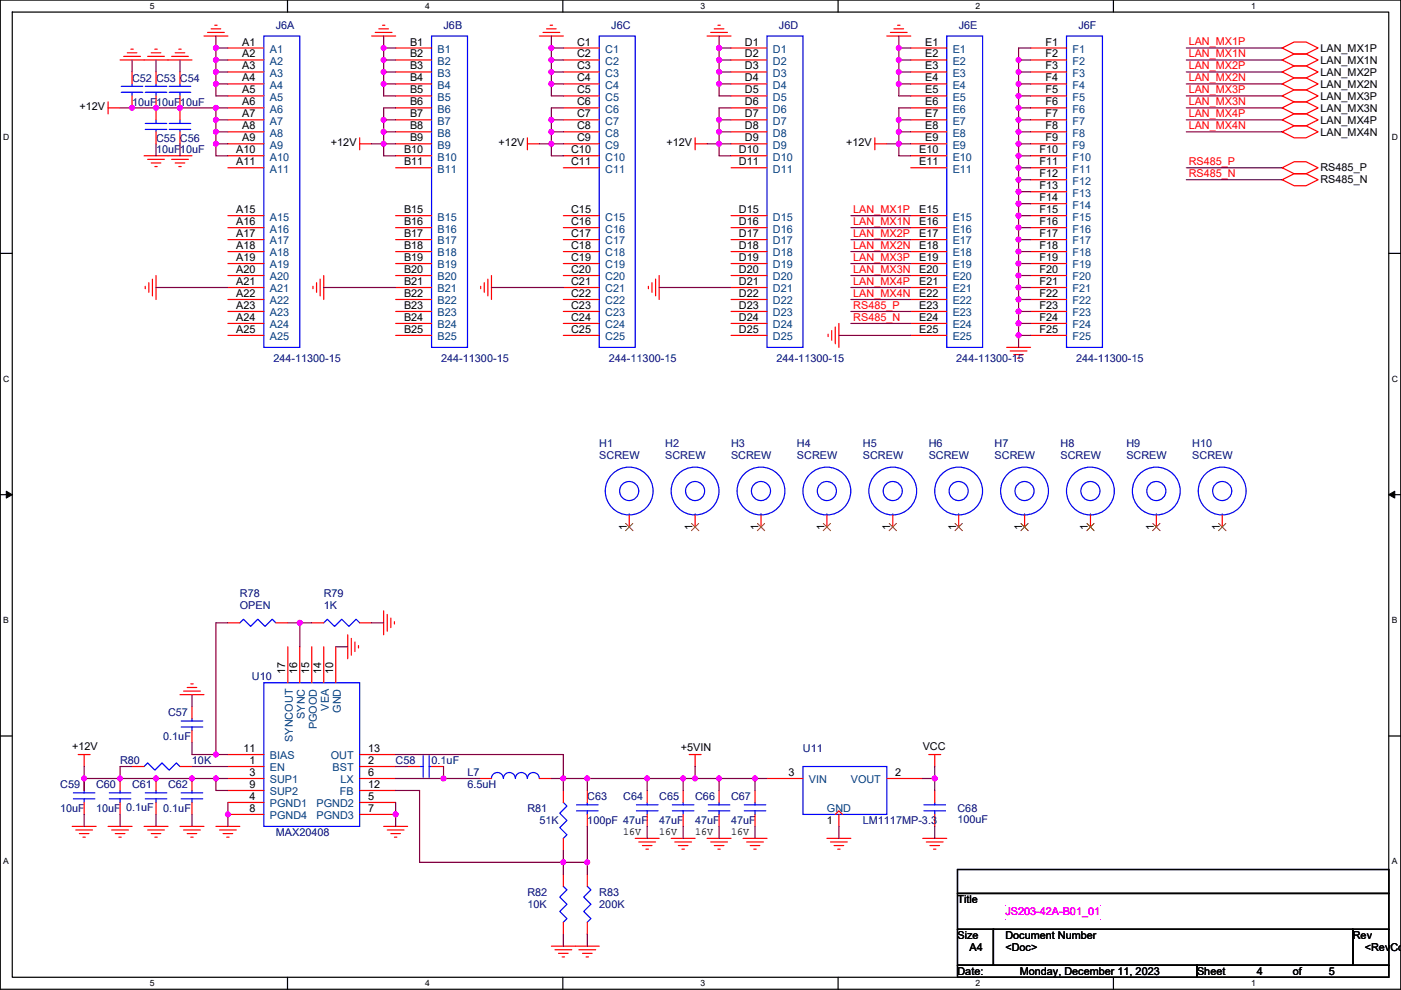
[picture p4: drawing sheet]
<svg xmlns="http://www.w3.org/2000/svg" width="297mm" height="210mm" viewBox="0 0 297 210" stroke-linecap="round" stroke-linejoin="round" font-family="sans-serif">
<path d="M.1 0h296.9v209.8h-296.9zM2.6 2.6h291.8v204.7h-291.8z" fill="none" stroke="#000" stroke-width=".25"/>
<g fill="#fff">
<path d="M31.8 .3h1v2h-1z"/>
<path d="M31.8 207.5h1v2.1h-1z"/>
</g>
<path d="M61 0v2.6M61 207.3v2.5" fill="none" stroke="#000" stroke-width=".25"/>
<g fill="#fff">
<path d="M90.1 .3h1v2h-1z"/>
<path d="M90.1 207.5h1v2.1h-1z"/>
</g>
<path d="M119.3 0v2.6M119.3 207.3v2.5" fill="none" stroke="#000" stroke-width=".25"/>
<g fill="#fff">
<path d="M148.5 .3h1v2h-1z"/>
<path d="M148.5 207.5h1v2.1h-1z"/>
</g>
<path d="M177.7 0v2.6M177.7 207.3v2.5" fill="none" stroke="#000" stroke-width=".25"/>
<g fill="#fff">
<path d="M206.9 .3h1v2h-1z"/>
<path d="M206.9 207.5h1v2.1h-1z"/>
</g>
<path d="M236.1 0v2.6M236.1 207.3v2.5" fill="none" stroke="#000" stroke-width=".25"/>
<g fill="#fff">
<path d="M265.2 .3h1v2h-1z"/>
<path d="M265.2 207.5h1v2.1h-1z"/>
<path d="M.7 28.2h1.3v2h-1.3z"/>
<path d="M295.1 28.2h1.3v2h-1.3z"/>
<path d="M.7 79.3h1.3v2.1h-1.3z"/>
<path d="M295.1 79.3h1.3v2.1h-1.3z"/>
</g>
<path d="M.1 53.7h2.5M294.4 53.7h2.6" fill="none" stroke="#000" stroke-width=".25"/>
<g fill="#fff">
<path d="M.7 130.5h1.2v2h-1.2z"/>
<path d="M295.1 130.5h1.2v2h-1.2z"/>
</g>
<path d="M.1 104.9h2.5M294.4 104.9h2.6" fill="none" stroke="#000" stroke-width=".25"/>
<path d="M1.3 104.2l1.3 .7-1.3 .7zM294.4 104.9l1.3-.7v1.4z" fill="#000" stroke="#000" stroke-width=".21"/>
<g fill="#fff">
<path d="M.7 181.7h1.2v2h-1.2z"/>
<path d="M295.1 181.7h1.2v2h-1.2z"/>
</g>
<path d="M.1 156.1h2.5M294.4 156.1h2.6M203 184.4h91.4v5.1h-91.4zM203 189.5h91.4v7.6h-91.4zM203 197.1h7.6v7.6h-7.6zM210.6 197.1h76.2v7.6h-76.2zM286.8 197.1h7.6v7.6h-7.6zM203 204.7h50.8v2.6h-50.8zM253.8 204.7h40.6v2.6h-40.6z" fill="none" stroke="#000" stroke-width=".25"/>
<g fill="none" stroke="#f00" stroke-width=".25">
<path d="M25.5 12.7h15.2M26.2 12h3.6M27 11.2h2M27.7 10.4h.6M31.3 12h3.6M32.1 11.2h2M32.8 10.4h.5M36.4 12h3.5M37.1 11.2h2.1M37.9 10.4h.5M43.2 7.6h5.1M44 6.9h3.6"/>
<path d="M44.8 6.1h2M45.5 5.4h.5M78.8 7.6h5.1M79.6 6.9h3.5M80.3 6.1h2.1M81.1 5.4h.5M114.4 7.6h5M115.1 6.9h3.6M115.9 6.1h2M116.6 5.4h.6M149.9 7.6h5.1M150.7 6.9h3.5"/>
<path d="M151.4 6.1h2.1M152.2 5.4h.5M188 7.6h5.1M188.8 6.9h3.5M189.5 6.1h2.1M190.3 5.4h.5M271.8 10.2l2.6-1.3h2.5l2.6 1.3-2.6 1.3h-2.5zM271.8 12.7l2.6-1.2h2.5l2.6 1.2-2.6 1.3h-2.5zM271.8 15.3l2.6-1.3h2.5l2.6 1.3-2.6 1.2h-2.5zM271.8 17.8l2.6-1.3h2.5l2.6 1.3-2.6 1.3h-2.5zM22.9 22.9h2.6M22.9 21.6v2.6"/>
<path d="M30.5 33h10.2M31.3 33.8h3.6M32.1 34.6h2M32.8 35.3h.5M36.4 33.8h3.5M37.1 34.6h2.1M37.9 35.3h.5M76.3 30.5h2.5M76.3 29.2v2.6M111.8 30.5h2.6M111.8 29.2v2.6M147.4 30.5h2.5"/>
<path d="M147.4 29.2v2.6M185.5 30.5h2.5M185.5 29.2v2.6M271.8 20.3l2.6-1.2h2.5l2.6 1.2-2.6 1.3h-2.5zM271.8 22.9l2.6-1.3h2.5l2.6 1.3-2.6 1.3h-2.5zM271.8 25.4l2.6-1.2h2.5l2.6 1.2-2.6 1.3h-2.5zM271.8 28l2.6-1.3h2.5l2.6 1.3-2.6 1.2h-2.5zM271.8 35.6l2.6-1.3h2.5l2.6 1.3-2.6 1.3h-2.5zM271.8 38.1l2.6-1.2h2.5l2.6 1.2-2.6 1.3h-2.5zM31.6 60v2M32.3 59.2v3.6M33.1 58.4v5.1"/>
<path d="M67.1 60v2M67.9 59.2v3.6M68.6 58.4v5.1M102.7 60v2M103.4 59.2v3.6M104.2 58.4v5.1M138.2 60v2M139 59.2v3.6M139.8 58.4v5.1M30.8 60.7v.5M66.4 60.7v.5M101.9 60.7v.5"/>
<path d="M137.5 60.7v.5M175.6 70.9v.5M176.3 70.1v2.1M177.1 69.4v3.5M177.9 68.6v5.1M213.4 73.7h5.1M214.2 74.4h3.5M214.9 75.2h2.1M215.7 76h.5M73.7 134.6v5.1M74.5 135.4v3.6M75.2 136.2v2"/>
<path d="M76 136.9v.5M81.3 129.6v5M82.1 130.3v3.6M82.9 131.1v2M83.6 131.8v.6M38.2 147.3h5M38.9 146.6h3.6M39.7 145.8h2M40.4 145.1h.6M15.3 175.3h5.1M16.1 176h3.5M16.6 160h2.5"/>
<path d="M16.8 176.8h2.1M17.6 177.6h.5M17.8 160v2.6M22.9 175.3h5.1M23.7 176h3.5M24.4 176.8h2.1M25.2 177.6h.5M30.5 175.3h5.1M31.3 176h3.6M32.1 176.8h2M32.8 177.6h.5M38.2 175.3h5"/>
<path d="M38.9 176h3.6M39.7 176.8h2M40.4 177.6h.6M45.8 175.3h5.1M46.5 176h3.6M47.3 176.8h2M48.1 177.6h.5M81.3 175.3h5.1M82.1 176h3.6M82.9 176.8h2M83.6 177.6h.5M134.7 177.8h5.1"/>
<path d="M135.4 178.6h3.6M136.2 179.3h2M142.3 177.8h5.1M143.1 178.6h3.5M143.8 179.3h2.1M146.1 160h2.6M147.4 160v2.6M149.9 177.8h5.1M150.7 178.6h3.5M151.4 179.3h2.1M157.5 177.8h5.1M158.3 178.6h3.6"/>
<path d="M159.1 179.3h2M175.3 177.8h5.1M176.1 178.6h3.5M176.8 179.3h2.1M195.6 177.8h5.1M196.4 178.6h3.6M196.9 160h2.6M197.2 179.3h2M198.2 160v2.6M137 180.1h.5M144.6 180.1h.5M152.2 180.1h.5"/>
<path d="M159.8 180.1h.5M177.6 180.1h.5M197.9 180.1h.5M117.7 201.4h3.5M118.4 202.2h2.1M119.2 203h.5M122.7 201.4h3.6M123.5 202.2h2M124.3 203h.5M127.1 200.7h-10.2"/>
</g>
<g fill="#f0f">
<path d="M213.1 192h.2v.1h-.2z"/>
<path d="M233.1 192h.2v.1h-.2z"/>
<path d="M233.1 195h.2v.2h-.2z"/>
<path d="M213.1 195h.2v.2h-.2z"/>
</g>
<path d="M203 184.4h91.4v5.1h-91.4zM203 189.5h91.4v7.6h-91.4zM203 197.1h7.6v7.6h-7.6zM210.6 197.1h76.2v7.6h-76.2zM286.8 197.1h7.6v7.6h-7.6zM203 204.7h50.8v2.6h-50.8zM253.8 204.7h40.6v2.6h-40.6z" fill="none" stroke="#000" stroke-width=".25"/>
<g fill="#f0f">
<path d="M213.1 192h.2v.1h-.2z"/>
<path d="M233.1 192h.2v.1h-.2z"/>
<path d="M233.1 195h.2v.2h-.2z"/>
<path d="M213.1 195h.2v.2h-.2z"/>
</g>
<path d="M203 184.4h91.4v5.1h-91.4zM203 189.5h91.4v7.6h-91.4zM203 197.1h7.6v7.6h-7.6zM210.6 197.1h76.2v7.6h-76.2zM286.8 197.1h7.6v7.6h-7.6zM203 204.7h50.8v2.6h-50.8zM253.8 204.7h40.6v2.6h-40.6z" fill="none" stroke="#000" stroke-width=".25"/>
<g fill="#f0f">
<path d="M213.1 192h.2v.1h-.2z"/>
<path d="M233.1 192h.2v.1h-.2z"/>
<path d="M233.1 195h.2v.2h-.2z"/>
<path d="M213.1 195h.2v.2h-.2z"/>
</g>
<g fill="none" stroke="#00f" stroke-width=".25">
<path d="M25.7 19.6h4.6M25.7 18.3h4.6M28 17.8v.5M28 19.6v.7M30.8 19.6h4.6M30.8 18.3h4.6M33.1 17.8v.5M33.1 19.6v.7M35.9 19.6h4.5M35.9 18.3h4.5M38.2 17.8v.5M38.2 19.6v.7"/>
<path d="M55.9 7.6h7.7v66.1h-7.7zM91.5 7.6h7.6v66.1h-7.6zM127.1 7.6h7.6v66.1h-7.6zM162.6 7.6h7.6v66.1h-7.6zM200.7 7.6h7.6v66.1h-7.6zM226.1 7.6h7.6v66.1h-7.6zM30.8 26.2h4.6M30.8 27.5h4.6M33.1 27.5v.5M33.1 25.4v.8M35.9 26.2h4.5M35.9 27.5h4.5"/>
<path d="M38.2 27.5v.5M38.2 25.4v.8M133.4 109v.2M147.4 109v.2M161.4 109v.2M175.3 109v.2M189.3 109v.2M203.3 109v.2M217.2 109v.2M231.2 109v.2M245.2 109v.2M259.1 109v.2"/>
<path d="M50.9 132.1l.7-.8 1.5 1.6 1.6-1.6 1.5 1.6 1.5-1.6 .8 .8M68.6 132.1l.8-.8 1.5 1.6 1.6-1.6 1.5 1.6 1.5-1.6 .8 .8M38.4 154.2h4.6M38.4 152.9h4.6M40.7 152.4v.5M40.7 154.2v.8M55.9 144.8h20.4v30.5h-20.4zM15.6 169.4h4.5M15.6 168.2h4.5M17.8 167.7v.5M17.8 169.4v.8M23.2 169.4h4.5"/>
<path d="M23.2 168.2h4.5M25.5 167.7v.5M25.5 169.4v.8M30.5 162.6l.8-.8 1.5 1.5 1.6-1.5 1.5 1.5 1.5-1.5 .8 .8M30.8 169.4h4.6M30.8 168.2h4.6M33.1 167.7v.5M33.1 169.4v.8M38.4 169.4h4.6M38.4 168.2h4.6M40.7 167.7v.5M40.7 169.4v.8"/>
<path d="M89 162.6h.7M89.7 160.3v4.6M91 160.3v4.6M91 162.6h.5M104.2 165.1a1.26 1.26 0 0 1 1.3-1.2 1.26 1.26 0 0 1 1.2 1.2M106.7 165.1a1.26 1.26 0 0 1 1.3-1.2 1.26 1.26 0 0 1 1.3 1.2M109.3 165.1a1.26 1.26 0 0 1 1.2-1.2 1.26 1.26 0 0 1 1.3 1.2M111.8 165.1a1.26 1.26 0 0 1 1.3-1.2 1.26 1.26 0 0 1 1.2 1.2M119.4 170.2l.8 .8-1.5 1.5 1.5 1.5-1.5 1.5 1.5 1.6-.8 .7M122.2 172h4.6M122.2 170.7h4.6M124.5 170.2v.5"/>
<path d="M124.5 172v.7M134.9 172h4.6M134.9 170.7h4.6M137.2 170.2v.5M137.2 172v.7M142.6 172h4.5M142.6 170.7h4.5M144.8 170.2v.5M144.8 172v.7M150.2 172h4.5M150.2 170.7h4.5M152.5 170.2v.5"/>
<path d="M152.5 172v.7M157.8 172h4.6M157.8 170.7h4.6M160.1 170.2v.5M160.1 172v.7M170.2 162.6h17.8v10.1h-17.8zM195.9 172h4.6M195.9 170.7h4.6M198.2 170.2v.5M198.2 172v.7M119.4 188l.8 .7-1.5 1.6 1.5 1.5-1.5 1.5 1.5 1.5-.8 .8M124.5 188l.8 .7-1.5 1.6 1.5 1.5-1.5 1.5 1.5 1.5-.8 .8"/>
<circle cx="133.4" cy="104.1" r="2.03"/>
<circle cx="133.4" cy="104.1" r="5.1"/>
<circle cx="147.4" cy="104.1" r="2.03"/>
<circle cx="147.4" cy="104.1" r="5.1"/>
<circle cx="161.3" cy="104.1" r="2.03"/>
<circle cx="161.3" cy="104.1" r="5.1"/>
<circle cx="175.3" cy="104.1" r="2.03"/>
<circle cx="175.3" cy="104.1" r="5.1"/>
<circle cx="189.3" cy="104.1" r="2.03"/>
<circle cx="189.3" cy="104.1" r="5.1"/>
<circle cx="203.2" cy="104.1" r="2.03"/>
<circle cx="203.2" cy="104.1" r="5.1"/>
<circle cx="217.2" cy="104.1" r="2.03"/>
<circle cx="217.2" cy="104.1" r="5.1"/>
<circle cx="231.2" cy="104.1" r="2.03"/>
<circle cx="231.2" cy="104.1" r="5.1"/>
<circle cx="245.2" cy="104.1" r="2.03"/>
<circle cx="245.2" cy="104.1" r="5.1"/>
<circle cx="259.1" cy="104.1" r="2.03"/>
<circle cx="259.1" cy="104.1" r="5.1"/>
</g>
<g fill="none" stroke="#f00" stroke-width=".25">
<path d="M28 15.3v2.5M33.1 15.3v2.5M38.2 15.3v2.5M48.3 10.2h7.6M48.3 12.7h7.6M48.3 15.3h7.6M48.3 17.8h7.6M83.9 10.2h7.6M83.9 12.7h7.6M83.9 15.3h7.6M83.9 17.8h7.6M119.4 10.2h7.7"/>
<path d="M119.4 12.7h7.7M119.4 15.3h7.7M119.4 17.8h7.7M155 10.2h7.6M155 12.7h7.6M155 15.3h7.6M155 17.8h7.6M193.1 10.2h7.6M193.1 12.7h7.6M193.1 15.3h7.6M193.1 17.8h7.6M218.5 10.2h7.6"/>
<path d="M218.5 12.7h7.6M218.5 15.3h7.6M218.5 17.8h7.6M28 20.3v2.6M33.1 20.3v5.1M33.1 28v2.5M38.2 28v2.5M38.2 20.3v5.1M48.3 20.3h7.6M48.3 22.9h7.6M48.3 25.4h7.6M48.3 28h7.6"/>
<path d="M48.3 30.5h7.6M48.3 33h7.6M48.3 35.6h7.6M83.9 20.3h7.6M83.9 22.9h7.6M83.9 25.4h7.6M83.9 28h7.6M83.9 30.5h7.6M83.9 33h7.6M83.9 35.6h7.6M119.4 20.3h7.7M119.4 22.9h7.7"/>
<path d="M119.4 25.4h7.7M119.4 28h7.7M119.4 30.5h7.7M119.4 33h7.7M119.4 35.6h7.7M155 20.3h7.6M155 22.9h7.6M155 25.4h7.6M155 28h7.6M155 30.5h7.6M155 33h7.6M155 35.6h7.6"/>
<path d="M193.1 20.3h7.6M193.1 22.9h7.6M193.1 25.4h7.6M193.1 28h7.6M193.1 30.5h7.6M193.1 33h7.6M193.1 35.6h7.6M218.5 20.3h7.6M218.5 22.9h7.6M218.5 25.4h7.6M218.5 28h7.6M218.5 30.5h7.6"/>
<path d="M218.5 33h7.6M218.5 35.6h7.6M218.5 38.1h7.6M48.3 45.7h7.6M48.3 48.3h7.6M48.3 50.8h7.6M48.3 53.4h7.6M48.3 55.9h7.6M48.3 58.4h7.6M83.9 45.7h7.6M83.9 48.3h7.6M83.9 50.8h7.6"/>
<path d="M83.9 53.4h7.6M83.9 55.9h7.6M83.9 58.4h7.6M119.4 45.7h7.7M119.4 48.3h7.7M119.4 50.8h7.7M119.4 53.4h7.7M119.4 55.9h7.7M119.4 58.4h7.7M155 45.7h7.6M155 48.3h7.6M155 50.8h7.6"/>
<path d="M155 53.4h7.6M155 55.9h7.6M155 58.4h7.6M193.1 45.7h7.6M193.1 48.3h7.6M193.1 50.8h7.6M193.1 53.4h7.6M193.1 55.9h7.6M193.1 58.4h7.6M218.5 40.7h7.6M218.5 43.2h7.6M218.5 45.7h7.6"/>
<path d="M218.5 48.3h7.6M218.5 50.8h7.6M218.5 53.4h7.6M218.5 55.9h7.6M218.5 58.4h7.6M48.3 61h7.6M48.3 63.5h7.6M48.3 66.1h7.6M48.3 68.6h7.6M48.3 71.1h7.6M83.9 61h7.6M83.9 63.5h7.6"/>
<path d="M83.9 66.1h7.6M83.9 68.6h7.6M83.9 71.1h7.6M119.4 61h7.7M119.4 63.5h7.7M119.4 66.1h7.7M119.4 68.6h7.7M119.4 71.1h7.7M155 61h7.6M155 63.5h7.6M155 66.1h7.6M155 68.6h7.6"/>
<path d="M155 71.1h7.6M193.1 61h7.6M193.1 63.5h7.6M193.1 66.1h7.6M193.1 68.6h7.6M193.1 71.1h7.6M218.5 61h7.6M218.5 63.5h7.6M218.5 66.1h7.6M218.5 68.6h7.6M218.5 71.1h7.6M133.4 109.2v2.6"/>
<path d="M147.4 109.2v2.6M161.4 109.2v2.6M175.3 109.2v2.6M189.3 109.2v2.6M203.3 109.2v2.6M217.2 109.2v2.6M231.2 109.2v2.6M245.2 109.2v2.6M259.1 109.2v2.6M48.3 132.1h2.6M58.5 132.1h2.5M61 137.2v7.6"/>
<path d="M63.6 137.2v7.6M66.1 132.1h2.5M66.1 137.2v7.6M68.6 137.2v7.6M71.2 137.2v7.6M76.3 132.1h2.5M40.7 149.9v2.5M40.7 155v2.5M17.8 165.1v2.6M17.8 170.2v2.5M25.5 165.1v2.6M25.5 170.2v2.5"/>
<path d="M28 162.6h2.5M33.1 165.1v2.6M33.1 170.2v2.5M38.2 162.6h2.5M40.7 165.1v2.6M40.7 170.2v2.5M48.3 162.6h7.6M48.3 165.1h7.6M48.3 170.2h7.6M48.3 172.7h7.6M48.3 167.7h7.6M48.3 160h7.6"/>
<path d="M76.3 162.6h7.6M76.3 170.2h7.6M76.3 165.1h7.6M76.3 172.7h7.6M76.3 167.7h7.6M76.3 160h7.6M86.4 162.6h2.6M91.5 162.6h2.5M101.7 165.1h2.5M114.4 165.1h2.5M119.4 167.7v2.5M119.4 177.8v2.6"/>
<path d="M124.5 167.7v2.5M124.5 172.7v2.6M137.2 167.7v2.5M137.2 172.7v2.6M144.8 167.7v2.5M144.8 172.7v2.6M152.5 167.7v2.5M152.5 172.7v2.6M160.1 167.7v2.5M160.1 172.7v2.6M162.6 165.1h7.6M177.1 172.7l.8-.7 .7 .7"/>
<path d="M177.9 172.7v2.6M188 165.1h7.6M198.2 167.7v2.5M198.2 172.7v2.6M119.4 185.4v2.6M119.4 195.6v2.5M124.5 185.4v2.6M124.5 195.6v2.5"/>
</g>
<g fill="none" stroke="#804000" stroke-width=".21">
<path d="M132.6 111l1.6 1.6M134.2 111l-1.6 1.6M146.6 111l1.6 1.6M148.1 111l-1.5 1.6M160.6 111l1.5 1.6M162.1 111l-1.5 1.6M174.6 111l1.5 1.6M176.1 111l-1.6 1.6M188.5 111l1.6 1.6M190.1 111l-1.6 1.6M202.5 111l1.5 1.6M204 111l-1.5 1.6"/>
<path d="M216.5 111l1.5 1.6M218 111l-1.6 1.6M230.4 111l1.6 1.6M232 111l-1.6 1.6M244.4 111l1.6 1.6M245.9 111l-1.5 1.6M258.4 111l1.5 1.6M259.9 111l-1.5 1.6"/>
</g>
<g fill="none" stroke="#800040" stroke-width=".25">
<path d="M28 12.7v2.6M33.1 12.7v2.6M38.2 12.7v2.6M45.8 15.3v2.5M45.8 12.7h2.5M45.8 12.7v2.6M45.8 15.3h2.5M45.8 7.6v2.6M45.8 10.2h2.5M45.8 10.2v2.5M45.8 17.8h2.5M45.8 17.8v2.5h2.5"/>
<path d="M81.3 12.7v2.6M81.3 10.2h2.6M81.3 12.7h2.6M81.3 15.3h2.6M81.3 17.8h2.6M81.3 7.6v2.6M81.3 10.2v2.5M81.3 15.3v2.5M81.3 17.8v2.5h2.6M116.9 17.8v2.5h2.5M116.9 17.8h2.5M116.9 7.6v2.6"/>
<path d="M116.9 10.2v2.5M116.9 12.7v2.6M116.9 15.3v2.5M116.9 10.2h2.5M116.9 12.7h2.5M116.9 15.3h2.5M152.5 17.8v2.5h2.5M152.5 10.2v2.5M152.5 12.7v2.6M152.5 15.3v2.5M152.5 10.2h2.5M152.5 12.7h2.5"/>
<path d="M152.5 17.8h2.5M152.5 7.6v2.6M152.5 15.3h2.5M190.6 10.2v2.5M190.6 15.3v2.5M190.6 17.8v2.5h2.5M190.6 10.2h2.5M190.6 15.3h2.5M190.6 17.8h2.5M190.6 7.6v2.6M190.6 12.7v2.6M190.6 12.7h2.5"/>
<path d="M216 12.7h2.5M216 17.8h2.5M216 17.8v2.5M216 12.7v2.6M216 15.3v2.5M216 15.3h2.5M218.5 10.2h-2.5v2.5M251.5 12.7h20.3M251.5 15.3h20.3M251.5 17.8h20.3M251.5 10.2h20.3M25.5 22.9h20.3"/>
<path d="M33.1 30.5v2.5M38.2 30.5v2.5M45.8 22.9h2.5M45.8 28h2.5M45.8 22.9v2.5M45.8 25.4h2.5M45.8 30.5h2.5M45.8 25.4v2.6M45.8 30.5v2.5h2.5M45.8 28v2.5M78.8 30.5h2.5M81.3 28v2.5"/>
<path d="M81.3 25.4h2.6M81.3 28h2.6M81.3 25.4v2.6M81.3 30.5h2.6M81.3 30.5v2.5h2.6M83.9 22.9h-2.6v2.5M114.4 30.5h2.5M116.9 25.4v2.6M116.9 25.4h2.5M116.9 28v2.5M116.9 28h2.5M116.9 30.5v2.5h2.5"/>
<path d="M116.9 30.5h2.5M119.4 22.9h-2.5v2.5M149.9 30.5h2.6M152.5 25.4v2.6M152.5 30.5v2.5h2.5M152.5 25.4h2.5M152.5 28h2.5M152.5 30.5h2.5M152.5 28v2.5M155 22.9h-2.5v2.5M188 30.5h2.6M190.6 28h2.5"/>
<path d="M190.6 25.4h2.5M190.6 25.4v2.6M190.6 28v2.5M190.6 30.5v2.5h2.5M190.6 30.5h2.5M193.1 22.9h-2.5v2.5M216 20.3v2.6M216 28v2.5M216 38.1v2.6M216 20.3h2.5M216 28h2.5M216 35.6h2.5"/>
<path d="M216 38.1h2.5M216 22.9v2.5M216 25.4v2.6M216 30.5v2.5M216 33v2.6M216 35.6v2.5M216 22.9h2.5M216 25.4h2.5M216 30.5h2.5M216 33h2.5M251.5 20.3h20.3M251.5 22.9h20.3"/>
<path d="M251.5 25.4h20.3M251.5 28h20.3M251.5 35.6h20.3M251.5 38.1h20.3M180.4 48.3h12.7M180.4 50.8h12.7M180.4 55.9h12.7M180.4 58.4h12.7M180.4 45.7h12.7M180.4 53.4h12.7M216 40.7v2.5M216 53.4v2.5"/>
<path d="M216 55.9v2.5M216 40.7h2.5M216 43.2h2.5M216 45.7h2.5M216 48.3h2.5M216 53.4h2.5M216 55.9h2.5M216 43.2v2.5M216 45.7v2.6M216 48.3v2.5M216 50.8v2.6M216 58.4v2.6"/>
<path d="M216 50.8h2.5M216 58.4h2.5M33.1 61h15.2M68.6 61h15.3M104.2 61h15.2M139.8 61h15.2M177.9 71.1h15.2M180.4 63.5h12.7M180.4 66.1h12.7M180.4 68.6h12.7M180.4 61h12.7M216 61v2.5"/>
<path d="M216 63.5v2.6M216 61h2.5M216 63.5h2.5M216 66.1h2.5M216 66.1v2.5M216 68.6v2.5M216 71.1v2.6M216 68.6h2.5M216 71.1h2.5M48.3 132.1h-2.5v27.9M61 132.1h2.6M63.6 132.1h2.5"/>
<path d="M63.6 132.1v5.1M71.2 137.2h2.5M78.8 132.1h2.5M40.7 147.3v2.6M40.7 157.5v2.5h5.1M17.8 165.1h7.7M17.8 162.6v2.5M17.8 165.1v2.6M17.8 172.7v2.6M25.5 172.7v2.6M25.5 165.1h20.3M28 162.6h-2.5v2.5"/>
<path d="M33.1 172.7v2.6M40.7 162.6h7.6M40.7 172.7v2.6M45.8 160h2.5M45.8 165.1h2.5M45.8 165.1v2.6h2.5M48.3 170.2v5.1M83.9 162.6h2.5M83.9 160h35.5v5.1M83.9 167.7h5.1v15.2h30.4M83.9 170.2v5.1M83.9 165.1h10.1"/>
<path d="M94 162.6v2.5M94 165.1h7.7M116.9 165.1h2.5M119.4 165.1h5.1M119.4 165.1v2.6M124.5 165.1h12.7M124.5 165.1v2.6M124.5 175.3v7.6M137.2 165.1v2.6M137.2 175.3v2.5M137.2 165.1h7.6M144.8 165.1v2.6"/>
<path d="M144.8 175.3v2.5M144.8 165.1h2.6M147.4 165.1h5.1M147.4 162.6v2.5M152.5 165.1h7.6M152.5 165.1v2.6M152.5 175.3v2.5M160.1 165.1h2.5M160.1 165.1v2.6M160.1 175.3v2.5M177.9 175.3v2.5M195.6 165.1h2.6"/>
<path d="M198.2 162.6v2.5M198.2 165.1v2.6M198.2 175.3v2.5M119.4 180.4v2.5M119.4 182.9h5.1M119.4 182.9v2.5M119.4 198.1v2.6M124.5 182.9v2.5M124.5 198.1v2.6"/>
</g>
<g fill="#f0f" stroke="#f0f" stroke-width=".25">
<circle cx="152.4" cy="10.2" r=".5"/>
<circle cx="45.8" cy="12.7" r=".5"/>
<circle cx="45.8" cy="10.2" r=".5"/>
<circle cx="81.3" cy="10.2" r=".5"/>
<circle cx="116.9" cy="10.2" r=".5"/>
<circle cx="190.5" cy="10.2" r=".5"/>
<circle cx="81.3" cy="15.2" r=".5"/>
<circle cx="81.3" cy="12.7" r=".5"/>
<circle cx="116.9" cy="12.7" r=".5"/>
<circle cx="152.4" cy="12.7" r=".5"/>
<circle cx="190.5" cy="12.7" r=".5"/>
<circle cx="215.9" cy="15.2" r=".5"/>
<circle cx="215.9" cy="12.7" r=".5"/>
<circle cx="45.8" cy="15.2" r=".5"/>
<circle cx="116.9" cy="17.8" r=".5"/>
<circle cx="116.9" cy="15.2" r=".5"/>
<circle cx="152.4" cy="15.2" r=".5"/>
<circle cx="190.5" cy="17.8" r=".5"/>
<circle cx="190.5" cy="15.2" r=".5"/>
<circle cx="45.8" cy="17.8" r=".5"/>
<circle cx="81.3" cy="17.8" r=".5"/>
<circle cx="152.4" cy="17.8" r=".5"/>
<circle cx="215.9" cy="17.8" r=".5"/>
<circle cx="215.9" cy="20.3" r=".5"/>
<circle cx="28" cy="22.9" r=".5"/>
<circle cx="33.1" cy="22.9" r=".5"/>
<circle cx="45.8" cy="22.9" r=".5"/>
<circle cx="38.1" cy="22.9" r=".5"/>
<circle cx="152.4" cy="25.4" r=".5"/>
<circle cx="215.9" cy="22.9" r=".5"/>
<circle cx="45.8" cy="25.4" r=".5"/>
<circle cx="81.3" cy="25.4" r=".5"/>
<circle cx="116.9" cy="25.4" r=".5"/>
<circle cx="190.5" cy="25.4" r=".5"/>
<circle cx="215.9" cy="25.4" r=".5"/>
<circle cx="45.8" cy="30.5" r=".5"/>
<circle cx="45.8" cy="27.9" r=".5"/>
<circle cx="81.3" cy="30.5" r=".5"/>
<circle cx="81.3" cy="27.9" r=".5"/>
<circle cx="116.9" cy="30.5" r=".5"/>
<circle cx="116.9" cy="27.9" r=".5"/>
<circle cx="152.4" cy="27.9" r=".5"/>
<circle cx="190.5" cy="30.5" r=".5"/>
<circle cx="190.5" cy="27.9" r=".5"/>
<circle cx="215.9" cy="30.5" r=".5"/>
<circle cx="215.9" cy="27.9" r=".5"/>
<circle cx="152.4" cy="30.5" r=".5"/>
<circle cx="215.9" cy="33" r=".5"/>
<circle cx="215.9" cy="38.1" r=".5"/>
<circle cx="215.9" cy="35.6" r=".5"/>
<circle cx="215.9" cy="40.6" r=".5"/>
<circle cx="215.9" cy="43.2" r=".5"/>
<circle cx="215.9" cy="45.7" r=".5"/>
<circle cx="215.9" cy="48.3" r=".5"/>
<circle cx="215.9" cy="50.8" r=".5"/>
<circle cx="215.9" cy="55.9" r=".5"/>
<circle cx="215.9" cy="53.3" r=".5"/>
<circle cx="215.9" cy="58.4" r=".5"/>
<circle cx="215.9" cy="63.5" r=".5"/>
<circle cx="215.9" cy="61" r=".5"/>
<circle cx="215.9" cy="68.6" r=".5"/>
<circle cx="215.9" cy="66" r=".5"/>
<circle cx="215.9" cy="71.1" r=".5"/>
<circle cx="45.8" cy="160" r=".5"/>
<circle cx="63.5" cy="132.1" r=".5"/>
<circle cx="25.4" cy="165.1" r=".5"/>
<circle cx="17.8" cy="165.1" r=".5"/>
<circle cx="40.7" cy="165.1" r=".5"/>
<circle cx="33.1" cy="165.1" r=".5"/>
<circle cx="45.8" cy="165.1" r=".5"/>
<circle cx="94" cy="165.1" r=".5"/>
<circle cx="119.4" cy="165.1" r=".5"/>
<circle cx="124.5" cy="165.1" r=".5"/>
<circle cx="137.2" cy="165.1" r=".5"/>
<circle cx="144.8" cy="165.1" r=".5"/>
<circle cx="152.4" cy="165.1" r=".5"/>
<circle cx="147.4" cy="165.1" r=".5"/>
<circle cx="160.1" cy="165.1" r=".5"/>
<circle cx="198.2" cy="165.1" r=".5"/>
<circle cx="48.3" cy="172.7" r=".5"/>
<circle cx="83.9" cy="172.7" r=".5"/>
<circle cx="119.4" cy="182.9" r=".5"/>
<circle cx="124.5" cy="182.9" r=".5"/>
</g>
<g font-size="2.3">
<text x="51.4" y="9.7">A1</text>
<text x="86.9" y="9.7">B1</text>
<text x="122.4" y="9.7">C1</text>
<text x="157.9" y="9.7">D1</text>
<text x="196.1" y="9.7">E1</text>
<text x="221.7" y="9.7">F1</text>
<text x="280" y="11">LAN_MX1P</text>
<text x="51.4" y="12.2">A2</text>
<text x="51.4" y="14.7">A3</text>
<text x="51.4" y="17.3">A4</text>
<text x="86.9" y="12.2">B2</text>
<text x="86.9" y="14.7">B3</text>
<text x="86.9" y="17.3">B4</text>
<text x="122.4" y="12.2">C2</text>
<text x="122.4" y="14.7">C3</text>
<text x="122.4" y="17.3">C4</text>
<text x="157.9" y="12.2">D2</text>
<text x="157.9" y="14.7">D3</text>
<text x="157.9" y="17.3">D4</text>
<text x="196.1" y="12.2">E2</text>
<text x="196.1" y="14.7">E3</text>
<text x="196.1" y="17.3">E4</text>
<text x="221.7" y="12.2">F2</text>
<text x="221.7" y="14.7">F3</text>
<text x="221.7" y="17.3">F4</text>
<text x="280" y="13.5">LAN_MX1N</text>
<text x="280" y="16">LAN_MX2P</text>
<text x="16.8" y="23.4">+12V</text>
<text x="51.4" y="19.8">A5</text>
<text x="51.4" y="22.4">A6</text>
<text x="86.9" y="19.8">B5</text>
<text x="86.9" y="22.4">B6</text>
<text x="122.4" y="19.8">C5</text>
<text x="122.4" y="22.4">C6</text>
<text x="157.9" y="19.8">D5</text>
<text x="157.9" y="22.4">D6</text>
<text x="196.1" y="19.8">E5</text>
<text x="196.1" y="22.4">E6</text>
<text x="221.7" y="19.8">F5</text>
<text x="221.7" y="22.4">F6</text>
<text x="280" y="18.6">LAN_MX2N</text>
<text x="280" y="21.1">LAN_MX3P</text>
<text x="280" y="23.7">LAN_MX3N</text>
<text x="51.4" y="24.9">A7</text>
<text x="51.4" y="27.4">A8</text>
<text x="51.4" y="30">A9</text>
<text x="86.9" y="24.9">B7</text>
<text x="86.9" y="27.4">B8</text>
<text x="86.9" y="30">B9</text>
<text x="122.4" y="24.9">C7</text>
<text x="122.4" y="27.4">C8</text>
<text x="122.4" y="30">C9</text>
<text x="157.9" y="24.9">D7</text>
<text x="157.9" y="27.4">D8</text>
<text x="157.9" y="30">D9</text>
<text x="196.1" y="24.9">E7</text>
<text x="196.1" y="27.4">E8</text>
<text x="196.1" y="30">E9</text>
<text x="221.7" y="24.9">F7</text>
<text x="221.7" y="27.4">F8</text>
<text x="221.7" y="30">F9</text>
<text x="280" y="26.2">LAN_MX4P</text>
<text x="280" y="28.7">LAN_MX4N</text>
<text x="50.1" y="32.5">A10</text>
<text x="50.1" y="35.1">A11</text>
<text x="70.2" y="31">+12V</text>
<text x="85.7" y="32.5">B10</text>
<text x="85.7" y="35.1">B11</text>
<text x="105.7" y="31">+12V</text>
<text x="121.1" y="32.5">C10</text>
<text x="121.1" y="35.1">C11</text>
<text x="141.3" y="31">+12V</text>
<text x="156.7" y="32.5">D10</text>
<text x="156.7" y="35.1">D11</text>
<text x="179.4" y="31">+12V</text>
<text x="194.9" y="32.5">E10</text>
<text x="194.9" y="35.1">E11</text>
<text x="220.4" y="32.5">F10</text>
<text x="220.4" y="35.1">F11</text>
<text x="220.4" y="37.6">F12</text>
<text x="220.4" y="40.1">F13</text>
<text x="280" y="36.4">RS485_P</text>
<text x="280" y="38.9">RS485_N</text>
<text x="50.1" y="45.2">A15</text>
<text x="50.1" y="47.8">A16</text>
<text x="85.7" y="45.2">B15</text>
<text x="85.7" y="47.8">B16</text>
<text x="121.1" y="45.2">C15</text>
<text x="121.1" y="47.8">C16</text>
<text x="156.7" y="45.2">D15</text>
<text x="156.7" y="47.8">D16</text>
<text x="194.9" y="45.2">E15</text>
<text x="194.9" y="47.8">E16</text>
<text x="220.4" y="42.7">F14</text>
<text x="220.4" y="45.2">F15</text>
<text x="220.4" y="47.8">F16</text>
<text x="50.1" y="50.3">A17</text>
<text x="50.1" y="52.8">A18</text>
<text x="85.7" y="50.3">B17</text>
<text x="85.7" y="52.8">B18</text>
<text x="121.1" y="50.3">C17</text>
<text x="121.1" y="52.8">C18</text>
<text x="156.7" y="50.3">D17</text>
<text x="156.7" y="52.8">D18</text>
<text x="194.9" y="50.3">E17</text>
<text x="194.9" y="52.8">E18</text>
<text x="220.4" y="50.3">F17</text>
<text x="220.4" y="52.8">F18</text>
<text x="50.1" y="55.4">A19</text>
<text x="50.1" y="57.9">A20</text>
<text x="85.7" y="55.4">B19</text>
<text x="85.7" y="57.9">B20</text>
<text x="121.1" y="55.4">C19</text>
<text x="121.1" y="57.9">C20</text>
<text x="156.7" y="55.4">D19</text>
<text x="156.7" y="57.9">D20</text>
<text x="194.9" y="55.4">E19</text>
<text x="194.9" y="57.9">E20</text>
<text x="220.4" y="55.4">F19</text>
<text x="220.4" y="57.9">F20</text>
<text x="50.1" y="60.5">A21</text>
<text x="50.1" y="63">A22</text>
<text x="50.1" y="65.5">A23</text>
<text x="85.7" y="60.5">B21</text>
<text x="85.7" y="63">B22</text>
<text x="85.7" y="65.5">B23</text>
<text x="121.1" y="60.5">C21</text>
<text x="121.1" y="63">C22</text>
<text x="121.1" y="65.5">C23</text>
<text x="156.7" y="60.5">D21</text>
<text x="156.7" y="63">D22</text>
<text x="156.7" y="65.5">D23</text>
<text x="194.9" y="60.5">E21</text>
<text x="194.9" y="63">E22</text>
<text x="194.9" y="65.5">E23</text>
<text x="220.4" y="60.5">F21</text>
<text x="220.4" y="63">F22</text>
<text x="220.4" y="65.5">F23</text>
<text x="50.1" y="68.1">A24</text>
<text x="50.1" y="70.6">A25</text>
<text x="85.7" y="68.1">B24</text>
<text x="85.7" y="70.6">B25</text>
<text x="121.1" y="68.1">C24</text>
<text x="121.1" y="70.6">C25</text>
<text x="156.7" y="68.1">D24</text>
<text x="156.7" y="70.6">D25</text>
<text x="194.9" y="68.1">E24</text>
<text x="194.9" y="70.6">E25</text>
<text x="220.4" y="68.1">F24</text>
<text x="220.4" y="70.6">F25</text>
<text x="132.9" y="112.3" transform="rotate(-90 132.9 112.3)">1</text>
<text x="146.9" y="112.3" transform="rotate(-90 146.9 112.3)">1</text>
<text x="160.8" y="112.3" transform="rotate(-90 160.8 112.3)">1</text>
<text x="174.8" y="112.3" transform="rotate(-90 174.8 112.3)">1</text>
<text x="188.8" y="112.3" transform="rotate(-90 188.8 112.3)">1</text>
<text x="202.7" y="112.3" transform="rotate(-90 202.7 112.3)">1</text>
<text x="216.7" y="112.3" transform="rotate(-90 216.7 112.3)">1</text>
<text x="230.7" y="112.3" transform="rotate(-90 230.7 112.3)">1</text>
<text x="244.6" y="112.3" transform="rotate(-90 244.6 112.3)">1</text>
<text x="258.6" y="112.3" transform="rotate(-90 258.6 112.3)">1</text>
<text x="60.5" y="143" transform="rotate(-90 60.5 143)">17</text>
<text x="63" y="143" transform="rotate(-90 63 143)">16</text>
<text x="65.6" y="143" transform="rotate(-90 65.6 143)">15</text>
<text x="68.1" y="143" transform="rotate(-90 68.1 143)">14</text>
<text x="70.7" y="143" transform="rotate(-90 70.7 143)">10</text>
<text x="15.3" y="159">+12V</text>
<text x="51.6" y="159.5">11</text>
<text x="78" y="159.5">13</text>
<text x="144.3" y="159.3">+5VIN</text>
<text x="195.6" y="159">VCC</text>
<text x="52.9" y="162.1">1</text>
<text x="52.9" y="164.6">3</text>
<text x="52.9" y="167.1">9</text>
<text x="78" y="164.6">6</text>
<text x="78" y="162.1">2</text>
<text x="78" y="167.1">12</text>
<text x="167.2" y="164.6">3</text>
<text x="189.8" y="164.6">2</text>
<text x="52.9" y="169.7">4</text>
<text x="52.9" y="172.2">8</text>
<text x="78" y="169.7">5</text>
<text x="78" y="172.2">7</text>
<text x="132.1" y="177.1">16V</text>
<text x="139.8" y="177.1">16V</text>
<text x="147.4" y="177.1">16V</text>
<text x="155" y="177.1">16V</text>
<text x="175.3" y="174.8">1</text>
<text x="203" y="191.6">Title</text>
<text x="203" y="199.2">Size</text>
<text x="205.5" y="201.7">A4</text>
<text x="213.2" y="199.2">Document Number</text>
<text x="213.2" y="201.7">&lt;Doc&gt;</text>
<text x="286.8" y="199.2">Rev</text>
<text x="289.4" y="201.7">&lt;RevCo</text>
<text x="203" y="206.8">Date:</text>
<text x="216.2" y="206.8">Monday, December 11, 2023</text>
<text x="253.8" y="206.8">Sheet</text>
<text x="266.5" y="206.8">4</text>
<text x="274.1" y="206.8">of</text>
<text x="281.7" y="206.8">5</text>
</g>
<g font-size="2.3" fill="#004080">
<text x="57.2" y="11.2">A1</text>
<text x="92.8" y="11.2">B1</text>
<text x="128.3" y="11.2">C1</text>
<text x="163.9" y="11.2">D1</text>
<text x="202" y="11.2">E1</text>
<text x="227.4" y="11.2">F1</text>
<text x="57.2" y="13.8">A2</text>
<text x="57.2" y="16.3">A3</text>
<text x="92.8" y="13.8">B2</text>
<text x="92.8" y="16.3">B3</text>
<text x="128.3" y="13.8">C2</text>
<text x="128.3" y="16.3">C3</text>
<text x="163.9" y="13.8">D2</text>
<text x="163.9" y="16.3">D3</text>
<text x="202" y="13.8">E2</text>
<text x="202" y="16.3">E3</text>
<text x="227.4" y="13.8">F2</text>
<text x="227.4" y="16.3">F3</text>
<text x="57.2" y="18.8">A4</text>
<text x="57.2" y="21.4">A5</text>
<text x="57.2" y="23.9">A6</text>
<text x="92.8" y="18.8">B4</text>
<text x="92.8" y="21.4">B5</text>
<text x="92.8" y="23.9">B6</text>
<text x="128.3" y="18.8">C4</text>
<text x="128.3" y="21.4">C5</text>
<text x="128.3" y="23.9">C6</text>
<text x="163.9" y="18.8">D4</text>
<text x="163.9" y="21.4">D5</text>
<text x="163.9" y="23.9">D6</text>
<text x="202" y="18.8">E4</text>
<text x="202" y="21.4">E5</text>
<text x="202" y="23.9">E6</text>
<text x="227.4" y="18.8">F4</text>
<text x="227.4" y="21.4">F5</text>
<text x="227.4" y="23.9">F6</text>
<text x="57.2" y="26.5">A7</text>
<text x="57.2" y="29">A8</text>
<text x="92.8" y="26.5">B7</text>
<text x="92.8" y="29">B8</text>
<text x="128.3" y="26.5">C7</text>
<text x="128.3" y="29">C8</text>
<text x="163.9" y="26.5">D7</text>
<text x="163.9" y="29">D8</text>
<text x="202" y="26.5">E7</text>
<text x="202" y="29">E8</text>
<text x="227.4" y="26.5">F7</text>
<text x="227.4" y="29">F8</text>
<text x="57.2" y="31.5">A9</text>
<text x="57.2" y="34.1">A10</text>
<text x="92.8" y="31.5">B9</text>
<text x="92.8" y="34.1">B10</text>
<text x="128.3" y="31.5">C9</text>
<text x="128.3" y="34.1">C10</text>
<text x="163.9" y="31.5">D9</text>
<text x="163.9" y="34.1">D10</text>
<text x="202" y="31.5">E9</text>
<text x="202" y="34.1">E10</text>
<text x="227.4" y="31.5">F9</text>
<text x="227.4" y="34.1">F10</text>
<text x="57.2" y="36.6">A11</text>
<text x="92.8" y="36.6">B11</text>
<text x="128.3" y="36.6">C11</text>
<text x="163.9" y="36.6">D11</text>
<text x="202" y="36.6">E11</text>
<text x="227.4" y="36.6">F11</text>
<text x="227.4" y="39.2">F12</text>
<text x="227.4" y="41.7">F13</text>
<text x="57.2" y="46.8">A15</text>
<text x="92.8" y="46.8">B15</text>
<text x="128.3" y="46.8">C15</text>
<text x="163.9" y="46.8">D15</text>
<text x="202" y="46.8">E15</text>
<text x="227.4" y="44.2">F14</text>
<text x="227.4" y="46.8">F15</text>
<text x="57.2" y="49.3">A16</text>
<text x="57.2" y="51.9">A17</text>
<text x="92.8" y="49.3">B16</text>
<text x="92.8" y="51.9">B17</text>
<text x="128.3" y="49.3">C16</text>
<text x="128.3" y="51.9">C17</text>
<text x="163.9" y="49.3">D16</text>
<text x="163.9" y="51.9">D17</text>
<text x="202" y="49.3">E16</text>
<text x="202" y="51.9">E17</text>
<text x="227.4" y="49.3">F16</text>
<text x="227.4" y="51.9">F17</text>
<text x="57.2" y="54.4">A18</text>
<text x="57.2" y="56.9">A19</text>
<text x="57.2" y="59.5">A20</text>
<text x="92.8" y="54.4">B18</text>
<text x="92.8" y="56.9">B19</text>
<text x="92.8" y="59.5">B20</text>
<text x="128.3" y="54.4">C18</text>
<text x="128.3" y="56.9">C19</text>
<text x="128.3" y="59.5">C20</text>
<text x="163.9" y="54.4">D18</text>
<text x="163.9" y="56.9">D19</text>
<text x="163.9" y="59.5">D20</text>
<text x="202" y="54.4">E18</text>
<text x="202" y="56.9">E19</text>
<text x="202" y="59.5">E20</text>
<text x="227.4" y="54.4">F18</text>
<text x="227.4" y="56.9">F19</text>
<text x="227.4" y="59.5">F20</text>
<text x="57.2" y="62">A21</text>
<text x="57.2" y="64.6">A22</text>
<text x="92.8" y="62">B21</text>
<text x="92.8" y="64.6">B22</text>
<text x="128.3" y="62">C21</text>
<text x="128.3" y="64.6">C22</text>
<text x="163.9" y="62">D21</text>
<text x="163.9" y="64.6">D22</text>
<text x="202" y="62">E21</text>
<text x="202" y="64.6">E22</text>
<text x="227.4" y="62">F21</text>
<text x="227.4" y="64.6">F22</text>
<text x="57.2" y="67.1">A23</text>
<text x="57.2" y="69.6">A24</text>
<text x="92.8" y="67.1">B23</text>
<text x="92.8" y="69.6">B24</text>
<text x="128.3" y="67.1">C23</text>
<text x="128.3" y="69.6">C24</text>
<text x="163.9" y="67.1">D23</text>
<text x="163.9" y="69.6">D24</text>
<text x="202" y="67.1">E23</text>
<text x="202" y="69.6">E24</text>
<text x="227.4" y="67.1">F23</text>
<text x="227.4" y="69.6">F24</text>
<text x="57.2" y="72.2">A25</text>
<text x="92.8" y="72.2">B25</text>
<text x="128.3" y="72.2">C25</text>
<text x="163.9" y="72.2">D25</text>
<text x="202" y="72.2">E25</text>
<text x="227.4" y="72.2">F25</text>
<text x="64.6" y="152.5" transform="rotate(-90 64.6 152.5)">SYNC</text>
<text x="67.2" y="154.7" transform="rotate(-90 67.2 154.7)">PGOOD</text>
<text x="69.7" y="150.7" transform="rotate(-90 69.7 150.7)">VEA</text>
<text x="72.2" y="151.2" transform="rotate(-90 72.2 151.2)">GND</text>
<text x="57.2" y="161.1">BIAS</text>
<text x="62.1" y="157.4" transform="rotate(-90 62.1 157.4)">SYNCOUT</text>
<text x="70.1" y="161.1">OUT</text>
<text x="57.2" y="163.6">EN</text>
<text x="57.2" y="166.2">SUP1</text>
<text x="70.5" y="163.6">BST</text>
<text x="72.2" y="166.2">LX</text>
<text x="171.5" y="166.2">VIN</text>
<text x="180.4" y="166.2">VOUT</text>
<text x="57.2" y="171.2">PGND1</text>
<text x="57.2" y="173.8">PGND4</text>
<text x="57.2" y="168.7">SUP2</text>
<text x="67.1" y="171.2">PGND2</text>
<text x="67.1" y="173.8">PGND3</text>
<text x="72.1" y="168.7">FB</text>
<text x="175.3" y="172.3">GND</text>
</g>
<g font-size="2.3" fill="#000080">
<text x="58.5" y="6.1">J6A</text>
<text x="94" y="6.1">J6B</text>
<text x="129.6" y="6.1">J6C</text>
<text x="165.2" y="6.1">J6D</text>
<text x="203.3" y="6.1">J6E</text>
<text x="228.7" y="6.1">J6F</text>
<text x="28" y="17.3">C52 C53 C54</text>
<text x="28" y="22.4">10uF10uF10uF</text>
<text x="33.1" y="30">C55 C56</text>
<text x="33.1" y="32.6">10uF10uF</text>
<text x="58" y="76.8">244-11300-15</text>
<text x="93.5" y="76.8">244-11300-15</text>
<text x="129.1" y="76.8">244-11300-15</text>
<text x="164.7" y="76.8">244-11300-15</text>
<text x="202.8" y="76.8">244-11300-15</text>
<text x="228.2" y="76.8">244-11300-15</text>
<text x="127.1" y="94.8">H1</text>
<text x="141" y="94.8">H2</text>
<text x="155" y="94.8">H3</text>
<text x="169" y="94.8">H4</text>
<text x="182.9" y="94.8">H5</text>
<text x="196.9" y="94.8">H6</text>
<text x="210.9" y="94.8">H7</text>
<text x="224.9" y="94.8">H8</text>
<text x="238.8" y="94.8">H9</text>
<text x="252.8" y="94.8">H10</text>
<text x="127.1" y="97.3">SCREW</text>
<text x="141" y="97.3">SCREW</text>
<text x="155" y="97.3">SCREW</text>
<text x="169" y="97.3">SCREW</text>
<text x="182.9" y="97.3">SCREW</text>
<text x="196.9" y="97.3">SCREW</text>
<text x="210.9" y="97.3">SCREW</text>
<text x="224.9" y="97.3">SCREW</text>
<text x="238.8" y="97.3">SCREW</text>
<text x="252.8" y="97.3">SCREW</text>
<text x="50.9" y="126.5">R78</text>
<text x="50.9" y="129.1">OPEN</text>
<text x="68.6" y="126.5">R79</text>
<text x="68.6" y="129.1">1K</text>
<text x="53.4" y="144.3">U10</text>
<text x="35.6" y="151.9">C57</text>
<text x="34.6" y="157">0.1uF</text>
<text x="170.2" y="159.6">U11</text>
<text x="12.8" y="167.2">C59</text>
<text x="20.4" y="167.2">C60</text>
<text x="25.5" y="162.1">R80</text>
<text x="28" y="167.2">C61</text>
<text x="35.6" y="167.2">C62</text>
<text x="40.7" y="162.1">10K</text>
<text x="83.9" y="162.1">C58</text>
<text x="91.5" y="162.1">0.1uF</text>
<text x="99.1" y="164.6">L7</text>
<text x="99.1" y="167.2">6.5uH</text>
<text x="12.8" y="172.3">10uF</text>
<text x="20.4" y="172.3">10uF</text>
<text x="26.7" y="172">0.1uF</text>
<text x="34.6" y="172.3">0.1uF</text>
<text x="111.8" y="172.3">R81</text>
<text x="124.5" y="169.7">C63</text>
<text x="132.1" y="169.7">C64</text>
<text x="139.8" y="169.7">C65</text>
<text x="147.4" y="169.7">C66</text>
<text x="155" y="169.7">C67</text>
<text x="203" y="172.3">C68</text>
<text x="58.5" y="177.3">MAX20408</text>
<text x="114.4" y="174.8">51K</text>
<text x="124.5" y="174.8">100pF 47uF</text>
<text x="139.8" y="174.8">47uF</text>
<text x="147.4" y="174.8">47uF</text>
<text x="155" y="174.8">47uF</text>
<text x="182.9" y="174.8">LM1117MP-3.3</text>
<text x="203" y="174.5">100uF</text>
<text x="111.8" y="190">R82</text>
<text x="127.1" y="190">R83</text>
<text x="111.8" y="192.6">10K</text>
<text x="127.1" y="192.6">200K</text>
</g>
<g font-size="2.3" fill="#f00">
<text x="252" y="9.6">LAN_MX1P</text>
<text x="252" y="12.1">LAN_MX1N</text>
<text x="252" y="14.6">LAN_MX2P</text>
<text x="252" y="17.2">LAN_MX2N</text>
<text x="252" y="19.7">LAN_MX3P</text>
<text x="252" y="22.3">LAN_MX3N</text>
<text x="252" y="24.8">LAN_MX4P</text>
<text x="252" y="27.3">LAN_MX4N</text>
<text x="252" y="35">RS485_P</text>
<text x="252" y="37.5">RS485_N</text>
<text x="180.9" y="45.1">LAN_MX1P</text>
<text x="180.9" y="47.7">LAN_MX1N</text>
<text x="180.9" y="50.2">LAN_MX2P</text>
<text x="180.9" y="52.7">LAN_MX2N</text>
<text x="180.9" y="55.3">LAN_MX3P</text>
<text x="180.9" y="57.8">LAN_MX3N</text>
<text x="180.9" y="60.4">LAN_MX4P</text>
<text x="180.9" y="62.9">LAN_MX4N</text>
<text x="180.9" y="65.4">RS485_P</text>
<text x="180.9" y="68">RS485_N</text>
</g>
<text font-size="2.3" fill="#f0f" x="213.2" y="194.1">JS203-42A-B01_01</text>
<g font-size="1.8">
<text x="31.8" y="1.9">5</text>
<text x="90.1" y="1.9">4</text>
<text x="148.5" y="1.9">3</text>
<text x="206.9" y="1.9">2</text>
<text x="265.2" y="1.9">1</text>
<text x=".7" y="29.8">D</text>
<text x="295.1" y="29.8">D</text>
<text x=".7" y="81">C</text>
<text x="295.1" y="81">C</text>
<text x=".7" y="132.1">B</text>
<text x="295.1" y="132.1">B</text>
<text x=".7" y="183.3">A</text>
<text x="295.1" y="183.3">A</text>
<text x="31.8" y="209.2">5</text>
<text x="90.1" y="209.2">4</text>
<text x="148.5" y="209.2">3</text>
<text x="206.9" y="209.2">2</text>
<text x="265.2" y="209.2">1</text>
</g>
</svg>
